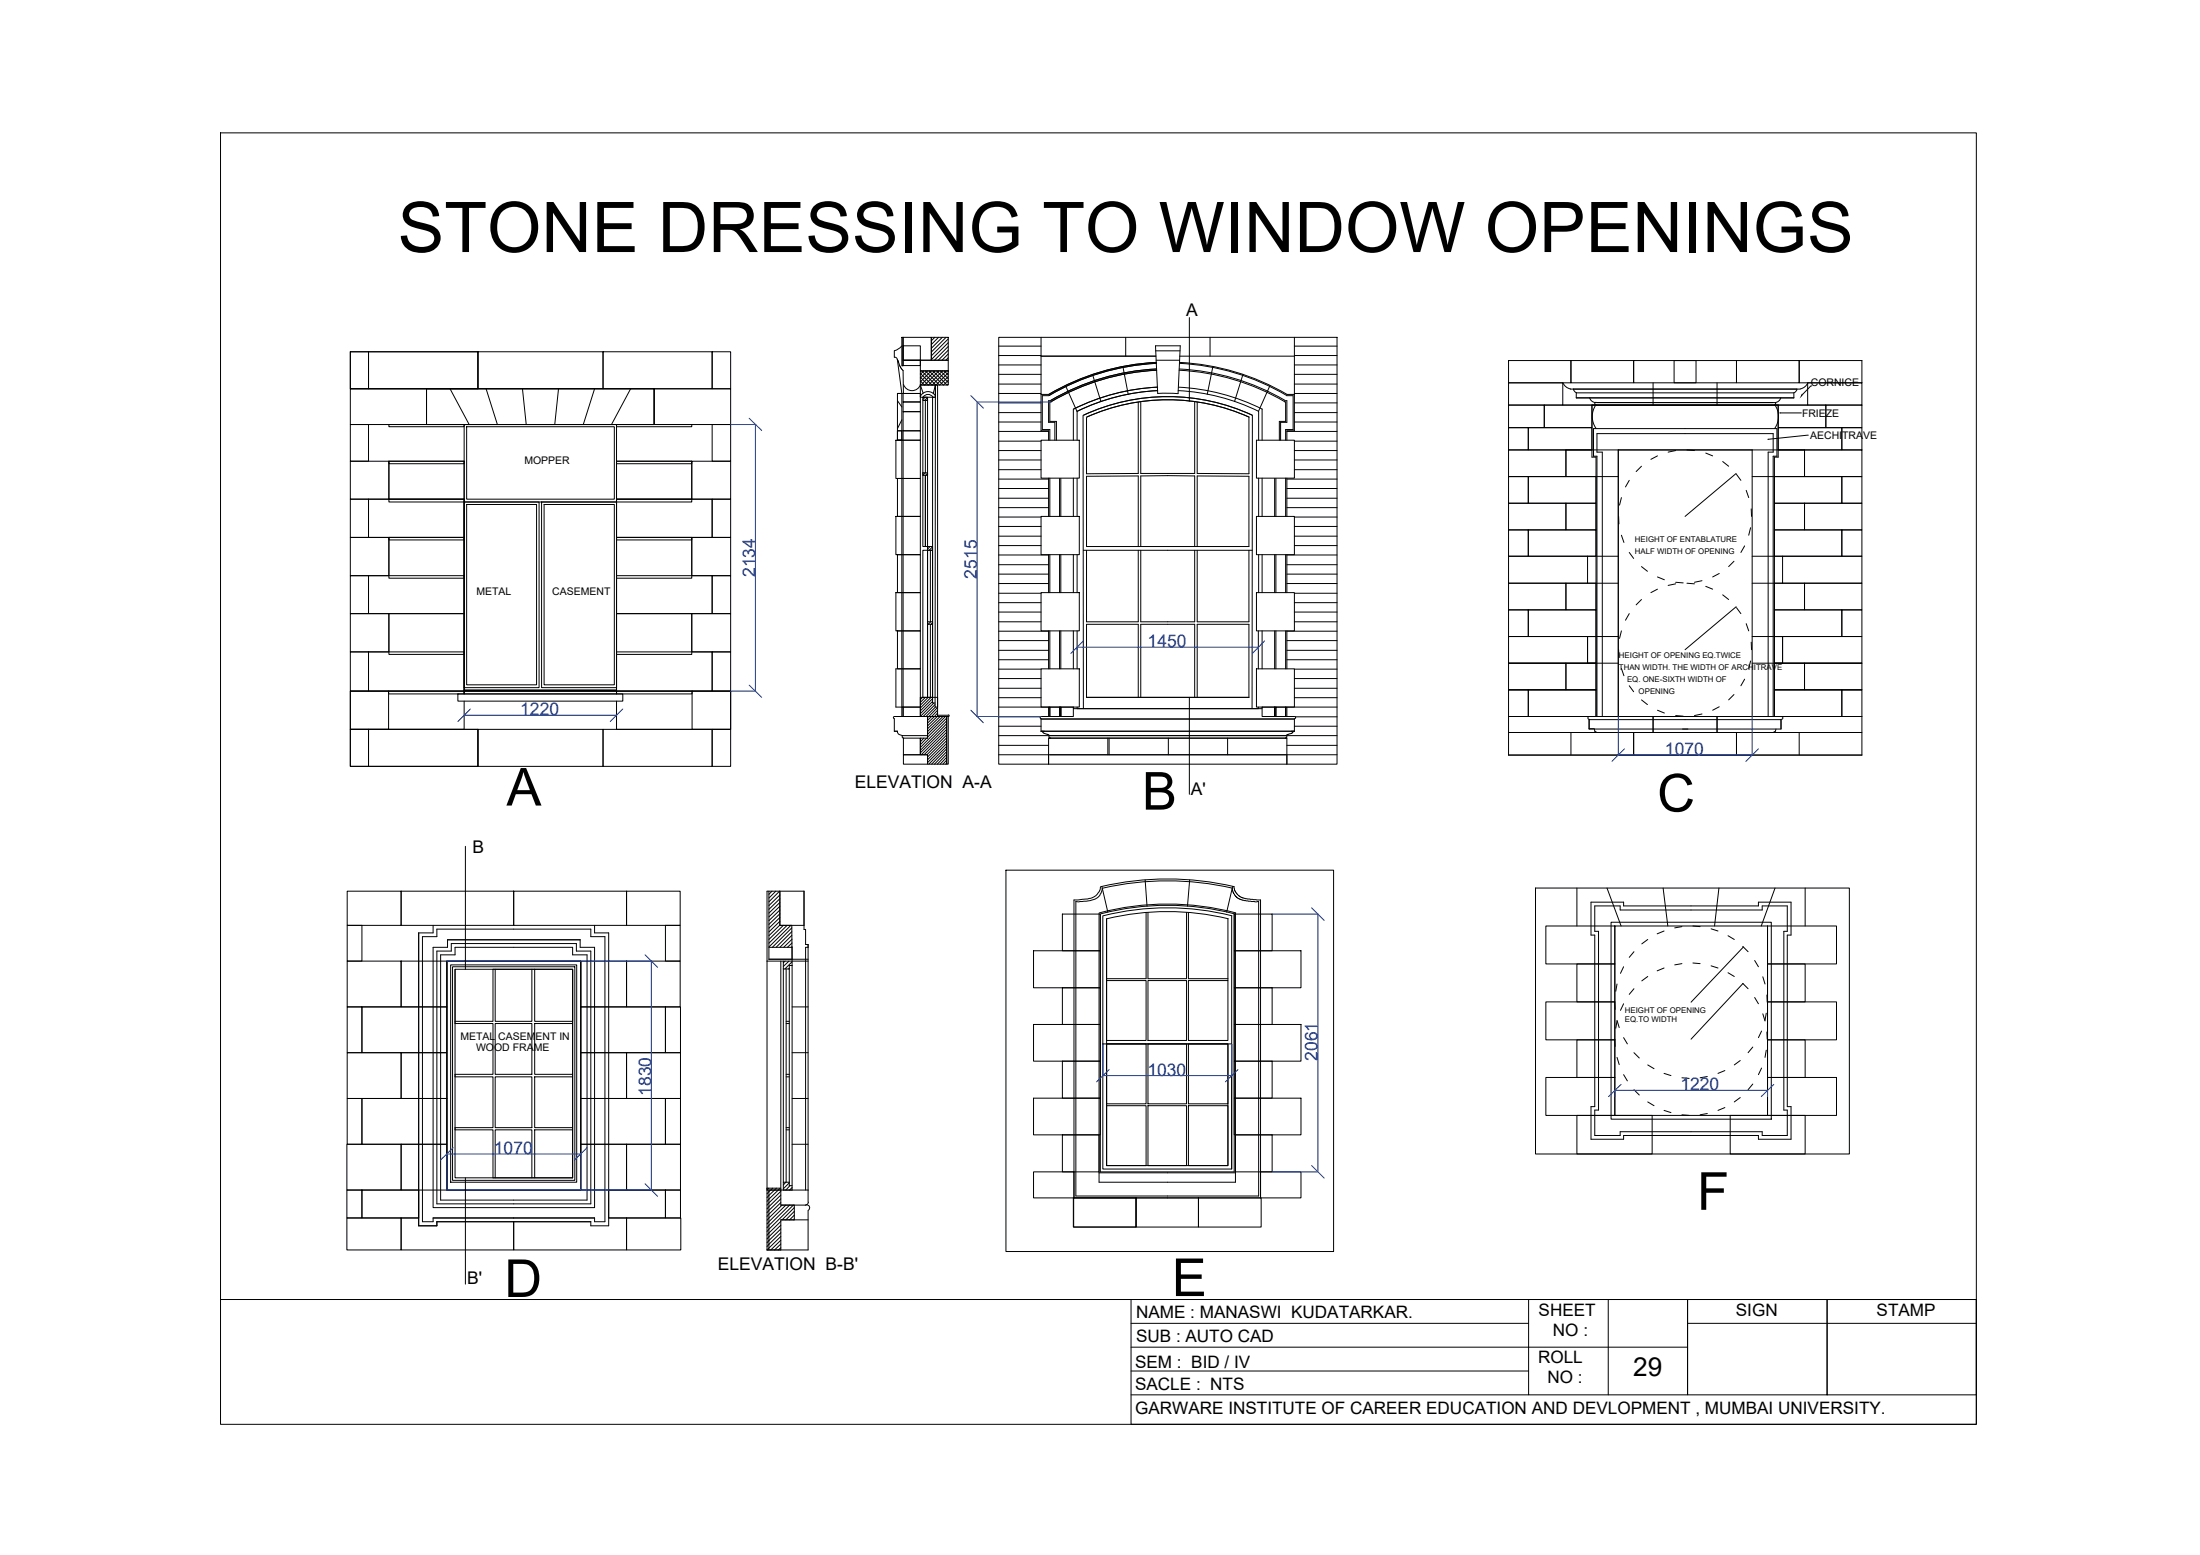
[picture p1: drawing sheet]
<svg xmlns="http://www.w3.org/2000/svg" width="297mm" height="210mm" viewBox="0 0 297 210" stroke-linecap="round" stroke-linejoin="round" font-family="sans-serif">
<!-- layer: Layer1 -->
<g fill="none" stroke="#000" stroke-width=".14">
<path d="M29.8 17.9h237v174.4h-237zM47.3 47.5h2.5v5h-2.5zM47.3 52.5h10.3v4.8h-10.3zM47.3 57.3h2.5v5h-2.5zM49.8 47.5h14.7v5h-14.7zM52.5 57.3h10.2v.3h-10.2zM57.6 52.5h30.7v4.8h-30.7zM60.8 52.5l2.5 4.8M62.7 57.3h20.5v36h-20.5zM63 57.6h19.9v9.8h-19.9zM64.5 47.5h16.9v5h-16.9zM65.6 52.5l1.6 4.8"/>
<path d="M70.5 52.5l.5 4.8h3.9l.5-4.8M80.3 52.5l-1.5 4.8M81.4 47.5h14.8v5h-14.8zM83.2 57.3h10.2v.3h-10.2zM85.1 52.5l-2.5 4.8M88.3 52.5h10.4v4.8h-10.4zM96.2 47.5h2.5v5h-2.5zM96.2 57.3h2.5v5h-2.5zM120.7 47.4v.8M120.8 48.2a.4 .4 0 0 1 .4 .4M121 59.4h3.3v5.2h-3.3zM121.1 48.5l.2 .3 .3 .8 .3 .4 .1 3.1"/>
<path d="M121.2 58.2h3.1v1.2h-3.1zM121.2 53.1h.6v6.3h-.6zM121.2 58.2h.6v1.2h-.6zM121.2 53.1h3.1M121.2 54.1l.6 .8M121.2 48.6l.6 4.5M121.7 46.7l-.4 .4-.5 .2M121.8 45.5h.1v3.9h-.1zM121.8 59.4v37.3M121.8 56.7l-.6 1.2M121.9 45.5h3.8v3.1h-3.8zM121.9 46.7h2.4v1.9h-2.4z"/>
<path d="M121.9 48.6h2.4v.7h-2.4zM121.9 54.3h2.4v1.3h-2.4zM121.9 53.1h2.4v1.2h-2.4zM121.9 55.6h2.4v2.6h-2.4zM121.9 58.2v38.5M122 51.9a1.21 1.21 0 0 0 1.1 .8 1.21 1.21 0 0 0 1.2-.8M124.3 48.6h3.7v1.5h-3.7zM124.3 50.1h3.7v1.9h-3.7zM124.3 52h2v1.6h-2zM124.3 51.9v.1M124.3 51.4l.5 .6M124.3 50.9l1 1.1"/>
<path d="M124.3 50.4l1.5 1.6M124.3 52l.3 1.1M124.4 50.1l1.9 1.9M124.6 53.6h.6v.4h-.6zM124.6 53.6a.78 .78 0 0 1 1.4 0M124.7 50.1l-.4 .4M124.9 53.6l-.3 .3M124.9 54h-.3v19.8h.3v-9.6v9.6h.3v-19.8h-.3v9.8l-.3 .4M124.9 50.1l1.9 1.9M125.2 50.1l-.9 .9M125.2 53.7l-.3 .3M125.2 54h.1"/>
<path d="M125.4 50.1l2 1.9M125.7 45.5h2.3v3.1h-2.3zM125.7 50.1l-1.4 1.4M126 50.1l1.9 1.9M126.2 45.5l-.5 .5M126.3 50.1l-2 1.9M126.3 52h.3v43.4h-.3zM126.3 53.6h-.4v41.3h.4M126.3 52l-.3 1.2M126.3 53.4a1.16 1.16 0 0 0-2 .1M126.5 50.1l1.5 1.5M126.7 45.5l-1 1"/>
<path d="M126.8 50.1l-1.9 1.9M127 50.1l1 1M127.2 45.5l-1.5 1.5M127.3 50.1l-1.9 1.9M127.5 50.1l.5 .5M127.7 45.5l-2 2M127.8 50.1l-1.9 1.9M128 50.1h.1M128 45.7l-2.3 2.3M128 46.3l-2.3 2.2M128 46.8l-1.8 1.8M128 47.3l-1.3 1.3"/>
<path d="M128 47.8l-.8 .8M128 48.3l-.3 .3M128 50.3l-1.6 1.7M128 50.8l-1.1 1.2M128 51.3l-.6 .7M128 51.8l-.1 .2M134.8 45.5h45.7v57.7h-45.7zM134.8 53.1h5.8M134.8 59.5h5.8M134.8 58.2h6.8M134.8 57h5.8M134.8 55.7h5.8"/>
<path d="M134.8 54.4h5.8M134.8 51.8h5.8M134.8 50.5h5.8M134.8 49.3h5.8M134.8 48h5.8M134.8 46.7h5.8M140.6 59.4h5.1v5.1h-5.1zM140.6 53.2h1M140.6 45.5v12.7h1v1.2M140.6 48.1h15.5M141.6 53.2a31.9 31.9 0 0 1 14.5-4.3 31.9 31.9 0 0 0-14.5 4.3zM141.6 53.4h-.9v4.6h1v1.4"/>
<path d="M141.9 54.1h-.3v2.9h.8v2.4M141.9 54.3h-.2v2.6h.9v2.5M143.9 52.1l1.5 3.5v3.8M144.9 55.2v4.2M146.2 56.1l.1 39.6M146.3 56a27.1 27.1 0 0 1 22.8 0M146.7 56.3a26.8 26.8 0 0 1 22 0M147.5 50.5l1.1 3.7M151.6 49.5l.7 3.7M152 45.5v2.6M153.7 54.3v9.6l-7 .1v-7.6M154 54.3v9.6h7.3v-9.6"/>
<path d="M156 47.4h3.3M156.1 48.6h3.2M156.1 49a31.6 31.6 0 0 0-14.4 4.4M156.2 49.8a31.3 31.3 0 0 0-14.3 4.2 31.3 31.3 0 0 1 14.3-4.2M156.2 50a31.2 31.2 0 0 0-14.3 4.2M156.3 52.3a28.6 28.6 0 0 0-11.4 2.9M156.3 52.7a27.9 27.9 0 0 0-10.9 2.8M156.3 52.3a28.6 28.6 0 0 0-11.3 2.9M156.3 53.1h2.8l.3-6.4h-3.4l.3 6.4M159.1 52.7a27.9 27.9 0 0 1 10.8 2.8M159.1 52.3a28.6 28.6 0 0 1 11.3 2.9M159.2 50a31.2 31.2 0 0 1 14.2 4.2"/>
<path d="M159.2 49.8a31.3 31.3 0 0 1 14.3 4.2M159.2 49a31.6 31.6 0 0 1 14.5 4.4M159.3 48.9a31.9 31.9 0 0 1 14.5 4.3M159.3 48.1h15.5M160.6 42.9v11.3M161.6 54.3v9.6l7 .1v-7.6M163.4 45.5v2.6M163.8 49.5l-.8 3.7M167.8 50.5l-1.1 3.7M168.6 56.3a26.8 26.8 0 0 0-21.9 0M169.1 56.1v39.6M169.6 59.4h5.2v5.1h-5.2z"/>
<path d="M169.9 55.6v3.8M170.4 55.2v4.2M171.5 52.1l-1.6 3.5M173.5 54.3h.1v2.6h-.9v2.5M173.5 54.1h.3v2.9h-.9v2.4M173.7 53.4h.9v4.6h-1v1.4M173.8 53.2h1M173.8 58.2h6.7M174.8 53.1h5.7M174.8 45.5v12.7h-1v1.2M174.8 59.5h5.7M174.8 57h5.7"/>
<path d="M174.8 55.7h5.7M174.8 54.4h5.7M174.8 51.8h5.7M174.8 50.5h5.7M174.8 49.3h5.7M174.8 48h5.7M174.8 46.7h5.7M203.7 57.7h2.6v3h-2.6zM203.7 54.7h4.8v3h-4.8zM203.7 51.7h7.3v3h-7.3zM203.7 48.7h8.4v3h-8.4zM206.3 57.7h8.6v3h-8.6z"/>
<path d="M208.5 54.7h6.4v3h-6.4zM211 54.7h33.1M211 51.6a1.38 1.38 0 0 0 1 .9M212 52.5h31M212.1 48.7h8.5v3h-8.5zM212.4 52.5l.1 .2 .3 .3M212.8 53h29.4v.7h-29.4zM214.6 53.7a.87 .87 0 0 0 .8 .6M214.9 54.7v7h.6v35M215.5 54.6a2.77 2.77 0 0 0 0 3.2M215.5 54.3h24.1l.1 .2-.1 .1M215.5 54.3l-.2 .2 .2 .2"/>
<path d="M220.6 48.7h8.4v3h-8.4zM223.2 51.7v3M226 48.7h8.5v3h-8.5zM231.8 51.7v3M234.5 48.7h8.4v3h-8.4zM239.6 54.6a2.77 2.77 0 0 1 0 3.2M240.1 57.7h8.6v3h-8.6zM240.1 54.7h6.4v3h-6.4zM240.1 54.7v7h-.5v35M240.4 55.7h2.8M240.4 53.7a.87 .87 0 0 1-.7 .6M242.6 52.5v.2l-.4 .3"/>
<path d="M242.9 48.7h8.5v3h-8.5zM244.1 51.7h7.3v3h-7.3zM244.1 51.7a1.38 1.38 0 0 1-1 .8M244.2 58.7l-5.4 .6M244.6 52.1h-.1l-1.2 1.3M246.5 54.7h4.9v3h-4.9zM248.7 57.7h2.7v3h-2.7zM47.3 62.3h5.2v5.1h-5.2zM47.3 67.4h2.5v5.1h-2.5zM47.3 77.7h2.5v5.1h-2.5zM47.3 72.5h5.2v5.2h-5.2zM49.8 67.4h12.9v5.1h-12.9z"/>
<path d="M49.8 77.7h12.9v5.1h-12.9zM52.5 62.3h10.2v5.1h-10.2zM52.5 62.3h10.2v.3h-10.2zM52.5 67.4h10.2v.4h-10.2zM52.5 72.5h10.2v.4h-10.2zM52.5 72.5h10.2v5.5h-10.2zM62.7 67.8h10.1v25h-10.1zM62.7 67.8h20.5v25.4h-20.5zM63 68.1h9.4v24.3h-9.4zM73.1 67.8h10.1v25h-10.1zM73.5 68.1h9.4v24.3h-9.4zM83.2 62.3h10.2v5.1h-10.2z"/>
<path d="M83.2 62.3h10.2v.3h-10.2zM83.2 67.4h10.2v.4h-10.2zM83.2 67.4h13v5.1h-13zM83.2 72.5h10.2v.4h-10.2zM83.2 72.5h10.2v5.5h-10.2zM83.2 77.7h13v5.1h-13zM93.4 62.3h5.3v5.1h-5.3zM93.4 72.5h5.3v5.2h-5.3zM96.2 67.4h2.5v5.1h-2.5zM96.2 77.7h2.5v5.1h-2.5zM121 80h3.3v5.2h-3.3zM121 69.7h3.3v5.2h-3.3z"/>
<path d="M121.2 74.9h3.1v5.1h-3.1zM121.2 64.6h3.1v5.1h-3.1zM124.6 63.8h.6v.4h-.6zM124.6 74.3h.6v19.8h-.6zM125.2 73.8h.7v.5h-.7zM125.2 63.9l-.2 .3M125.6 73.8l-.4 .3M125.6 74.3h.3v19.8h-.3M125.9 73.8l-.5 .5M125.9 74.2l-.1 .1M134.8 78.8h6.8M134.8 77.5h6.8"/>
<path d="M134.8 76.2h6.8M134.8 74.9h6.8M134.8 73.6h5.8M134.8 72.4h5.8M134.8 71.1h5.8M134.8 69.8h5.8M134.8 68.5h6.8M134.8 67.3h6.8M134.8 65.9h6.8M134.8 64.7h6.8M134.8 63.4h5.8M134.8 62.1h5.8"/>
<path d="M134.8 60.8h5.8M140.6 69.7h5.1v5.2h-5.1zM140.6 80h5.1v5.2h-5.1zM141.6 64.5v5.2M141.6 74.9v5.1M141.7 64.5v5.2M141.7 74.9v5.1M143.1 64.6v5.1M143.1 74.9v5.1M143.2 64.6v5.1M143.2 74.9v5.1M144.9 64.5v5.2"/>
<path d="M144.9 74.9v5.1M145.4 64.5v5.2M145.4 74.9v5.1M146.3 74.3h22.8M146.7 74.3v9.6h7v-9.6M153.7 73.8v-9.6l-7 .1v9.5h21.9v-9.5l-7-.1v9.6M154 73.8v-9.6h3.7h3.6v9.6M154 74.3v9.6h7.3v-9.6M161.6 74.3v9.6h7v-9.6M169.6 69.7h5.2v5.2h-5.2zM169.6 80h5.2v5.2h-5.2zM169.9 64.5v5.2"/>
<path d="M169.9 74.9v5.1M170.4 64.5v5.2M170.4 74.9v5.1M172.1 64.6v5.1M172.1 74.9v5.1M172.3 64.6v5.1M172.3 74.9v5.1M173.6 64.5v5.2M173.6 74.9v5.1M173.8 64.5v5.2M173.8 74.9v5.1M173.8 78.8h6.7"/>
<path d="M173.8 77.5h6.7M173.8 76.2h6.7M173.8 74.9h6.7M173.8 68.5h6.7M173.8 67.3h6.7M173.8 65.9h6.7M173.8 64.7h6.7M174.8 73.6h5.7M174.8 72.4h5.7M174.8 71.1h5.7M174.8 69.8h5.7M174.8 63.4h5.7"/>
<path d="M174.8 62.1h5.7M174.8 60.8h5.7M203.7 78.7h7.7v3.6h-7.7zM203.7 75.1h10.6v3.6h-10.6zM203.7 71.5h2.6v3.6h-2.6zM203.7 67.9h7.7v3.6h-7.7zM203.7 64.3h2.6v3.6h-2.6zM203.7 60.7h7.7v3.6h-7.7zM206.3 71.5h9.2v3.6h-9.2zM206.3 64.3h9.2v3.6h-9.2zM211.4 78.7h4.1v3.6h-4.1zM211.4 67.9h4.1v3.6h-4.1z"/>
<path d="M214.3 75.1h4.2M214.3 78.7h4.2M218.5 64.3h-7.1v-3.6h32.2v3.6h-7M218.5 60.7v36M218.5 69.7l.1 1M218.9 67.2l-.2 1M218.9 72.2l.4 1M220 64.8l-.5 .9M220 74.6l.6 .8M221.6 62.9l-.7 .8M221.6 76.5l.8 .6M223.8 61.5l-.9 .5"/>
<path d="M223.8 77.9l.9 .4M223.8 79.5l-.9 .5M226.2 60.8l-1 .2M226.2 78.6l1.1 .1M226.2 78.8l-1 .2M227.8 60.7l1 .1M227.8 78.7l1 .1M229.8 78.4l-1 .2M230.3 61.2l.9 .3M230.3 79.1l.9 .4M232.1 77.4l-.9 .5M232.6 62.3l.8 .6"/>
<path d="M234.1 75.8l-.7 .7M234.4 63.9l-6.9 5.8M234.5 64l.5 .8M235.6 73.7l-.6 .9M235.8 66.2l.3 1M236.4 71.2l-.3 1M236.4 68.7l.1 1M236.6 60.7v36M236.6 75.1h4.1M236.6 78.7h4.1M239.6 78.7h4v3.6h-4zM239.6 71.5h9.1v3.6h-9.1z"/>
<path d="M239.6 67.9h4v3.6h-4zM239.6 64.3h9.1v3.6h-9.1zM240.7 75.1h10.7v3.6h-10.7zM243.6 78.7h7.8v3.6h-7.8zM243.6 67.9h7.8v3.6h-7.8zM243.6 60.7h7.8v3.6h-7.8zM248.7 71.5h2.7v3.6h-2.7zM248.7 64.3h2.7v3.6h-2.7zM47.3 98.5h2.5v4.9h-2.5zM47.3 88h2.5v5.3h-2.5zM47.3 82.8h5.2v5.2h-5.2zM47.3 93.3h5.2v5.2h-5.2z"/>
<path d="M49.8 98.5h14.7v4.9h-14.7zM49.8 88h12.9v5.3h-12.9zM52.5 93.3h10.2v.4h-10.2zM52.5 82.8h10.2v5.5h-10.2zM61.8 93.7h22.3v.9h-22.3zM62.7 93.2h20.5v.1h-20.5zM62.7 93.3h20.5v.4h-20.5zM62.7 93.7v-.4h-15.4v5.2h15.4v-3.9M64.5 98.5h16.9v4.9h-16.9zM81.4 98.5h14.8v4.9h-14.8zM83.2 82.8h10.2v5.5h-10.2zM83.2 88h13v5.3h-13z"/>
<path d="M83.2 93.3h10.2v.4h-10.2zM83.2 93.7v-.4h15.5v5.2h-15.5v-3.9M93.4 82.8h5.3v5.2h-5.3zM93.4 93.3h5.3v5.2h-5.3zM96.2 88h2.5v5.3h-2.5zM96.2 98.5h2.5v4.9h-2.5zM120.7 97.1v1.6h.5v.2a.65 .65 0 0 0 .6 .4h3.4M120.7 96.7h4.5v2.9M120.8 96.7l-.2 .2 .2 .1M121.2 85.2h3.1v5.1h-3.1zM121.9 99.3l-.1 .2 .2 .1M122 99.6h2.3v2.3h-2.3z"/>
<path d="M124.3 94.1h2.3v2.6h-2.3zM124.3 99.6v.2M124.6 94.1l-.3 .3M124.7 99.6l-.4 .5M124.9 94.1l-.6 .7M125.1 99.6l-.8 .9M125.2 83.9h.7v.4h-.7zM125.2 96.7h2.6v6.5h-2.6v-1.3h-.9v-2.3h.9zM125.3 83.9l-.1 .1M125.3 94.1l-1 1.1M125.6 83.9v-9.6h-.4v19.8h.4v-9.8M125.7 83.9l-.4 .4"/>
<path d="M125.7 94.1l-1.4 1.5M125.9 84.1l-.2 .2M125.9 94.3l-1.6 1.7M125.9 94.7l-1.6 1.6M126.1 94.9l-1.8 1.8v-6.4h-3.3v5.1h3.3M126.3 95.1l-1.7 1.6M126.3 95.4l-1.3 1.3M126.6 95.5l-1.4 1.3M126.6 95.9l-1.4 1.3M126.6 96.3l-1.4 1.3M126.6 96.6l-1.4 1.4M126.9 96.7l-1.7 1.7"/>
<path d="M127.3 96.7l-2.1 2M127.6 96.7l-2.4 2.4M127.8 96.7h.2v6.5h-.2zM127.8 96.9l-2.6 2.6M127.8 97.3l-3.5 3.6M127.8 97.7l-3.5 3.6M127.8 98.1l-3.5 3.5M127.8 98.5l-3.4 3.4M127.8 98.8l-3 3.1M127.8 99.2l-2.6 2.7M127.8 99.6l-2.6 2.6M127.8 100l-2.6 2.6"/>
<path d="M128 96.5h-1.4v.2h1.4M128 96.5l.2 .1-.2 .1M134.8 95.4h6.8M134.8 83.9h5.8M134.8 98h5.8M134.8 96.8h5.7M134.8 94.2h5.8M134.8 92.9h5.8M134.8 91.6h5.8M134.8 90.3h5.8M134.8 89.1h6.8M134.8 87.8h6.8"/>
<path d="M134.8 86.5h6.8M134.8 85.2h6.8M134.8 82.6h5.8M134.8 81.4h5.8M134.8 80.1h5.8M140.6 90.3h5.1v5.1h-5.1zM140.6 96.7h1M140.6 97.1h34.2v1.6h-34.2zM140.6 96.7l-.2 .2 .2 .1M140.7 98.7a.67 .67 0 0 0 .7 .4l.3 .2h-6.9M141.6 95.4h.1v1.3h-.1zM141.6 85.2v5.1"/>
<path d="M141.7 95.4h1.4v1.3h-1.4zM141.7 99.6h.1M141.7 99.3h31.9M141.7 85.2v5.1M141.8 99.3l-.2 .1 .2 .2M143.1 95.4h.1v1.3h-.1zM143.1 85.2v5.1M143.2 95.4h1.7v1.3h-1.7zM143.2 85.2v5.1M143.2 95.4v1.3M144.9 95.7h25.5M144.9 85.2v5.1"/>
<path d="M145.4 85.2v5.1M145.4 95.4v.3M149.6 99.6v2.3M149.7 99.6v2.3M153.7 94.1v-9.8h-7v9.8h21.9v-9.8h-7v9.8M154 94.1v-9.8h7.3v9.8M157.7 99.6v2.3M160.6 94.1v13.1M165.7 99.6v2.3M169.6 90.3h5.2v5.1h-5.2zM169.9 85.2v5.1M169.9 95.4v.3"/>
<path d="M170.4 95.4h1.7v1.3h-1.7zM170.4 85.2v5.1M172.1 95.4h.2v1.3h-.2zM172.1 85.2v5.1M172.1 95.4v1.3M172.3 95.4h1.3v1.3h-1.3zM172.3 85.2v5.1M173.6 95.4h.2v1.3h-.2zM173.6 99.6h.1M173.6 85.2v5.1M173.6 99.3l.2 .1-.2 .2M173.7 99.3h6.8"/>
<path d="M173.8 96.7h1l.1 .2-.1 .1M173.8 95.4h6.7M173.8 85.2v5.1M173.8 89.1h6.7M173.8 87.8h6.7M173.8 86.5h6.7M173.8 85.2h6.7M174.6 98.7l-.1 .3-.9 .3M174.8 83.9h5.7M174.8 98h5.7M174.8 94.2h5.7M174.8 92.9h5.7"/>
<path d="M174.8 91.6h5.7M174.8 90.3h5.7M174.8 82.6h5.7M174.8 81.4h5.7M174.8 80.1h5.7M174.9 96.8h5.6M203.7 93.1h2.6v3.6h-2.6zM203.7 89.5h7.7v3.6h-7.7zM203.7 85.9h10.6v3.6h-10.6zM203.7 82.3h2.6v3.6h-2.6zM203.7 96.7h47.7v5.2h-47.7zM203.7 98.9h47.7"/>
<path d="M203.7 93.1h11.8M203.7 89.5h14.8M206.3 93.1h9.2v3.6h-9.2zM206.3 82.3h9.2v3.6h-9.2zM211.4 89.5h4.1v3.6h-4.1zM212.1 98.9v3M214.3 85.9h1.2v3.6h-1.2zM214.3 85.9h4.2M214.6 97.1h25.9v1.3h-25.9zM214.6 98.4h.6M214.6 96.7l-.2 .2 .2 .2M215.3 98.4v.3l.3 .2"/>
<path d="M215.6 96.7v-35.1h-.4v-3.7h24.7v3.7h-.5v35.1M216.3 96.7v-35.7h-.7v-2.5h23.8v2.5h-.7v35.7M218.5 87.7l.1 1M218.9 85.2l-.2 1M218.9 90.2l.4 1M220 82.8l-.5 .9M220 92.6l.6 .8M220.6 98.9v3M221.6 80.9l-.7 .7M221.6 94.5l.8 .6M223.2 96.7v2.2M223.8 95.9l.9 .4"/>
<path d="M226.2 96.6l1.1 .1M229.8 96.4l-1 .2M231.8 96.7v2.2M232.1 95.4l-.9 .5M232.6 80.3l.8 .6M234.1 93.8l-.7 .7M234.4 81.9l-6.9 5.8M234.5 98.9v3M234.5 82l.5 .8M235.6 91.7l-.6 .9M235.8 84.2l.3 1M236.4 89.2l-.3 1"/>
<path d="M236.4 86.7l.1 1M236.6 89.5h14.8M236.6 85.9h4.1M239.6 93.1h9.1v3.6h-9.1zM239.6 89.5h4v3.6h-4zM239.6 85.9h1.1v3.6h-1.1zM239.6 82.3h9.1v3.6h-9.1zM239.6 93.1h11.8M239.8 98.4l-.1 .3-.3 .2M240.5 96.7l.2 .2-.2 .2M240.7 85.9h10.7v3.6h-10.7zM242.9 98.9v3"/>
<path d="M243.6 89.5h7.8v3.6h-7.8zM248.7 93.1h2.7v3.6h-2.7zM248.7 82.3h2.7v3.6h-2.7zM62.8 114.2v16.6M122 101.9h3.2v1.3h-3.2zM127.8 100.4l-2.6 2.5M127.8 100.7l-2.4 2.5M127.8 101.1l-2 2.1M127.8 101.5l-1.6 1.7M127.8 101.8l-1.3 1.4M127.8 102.2l-.9 1M127.8 102.6l-.5 .6"/>
<path d="M127.8 103l-.1 .2M134.8 101.9h45.7M134.8 100.6h6.8M135.8 117.5h44.3v51.4h-44.3zM141.6 103.2v-3.6h32.2v3.6M148.6 119.7a1.91 1.91 0 0 1-1.9 1.7l-1.7 .1v40.2h25.2v-40.2l-1.8-.1-.7-.2-.4-.2-.5-.5-.2-.8M148.6 119.7a39.4 39.4 0 0 1 18 0M148.8 119.7l.8 3.4M148.8 119.9a1.72 1.72 0 0 1-1.6 1.7l-1.5 .1h-.4v39.7h24.6v-39.7h-1.4l-1.2-.3-.6-.6-.2-.4-.1-.5M148.9 119.9a39.2 39.2 0 0 1 17.5 0M154.6 118.8l.3 3.5M160.6 118.8l-.3 3.5"/>
<path d="M166.4 119.7l-.8 3.4M173.8 100.6h6.7M207.3 119.9h42.4v35.9h-42.4zM212.9 119.9v5.1M217 119.9l1.9 5.1M224.6 119.9l.6 5.1M232.1 119.9l-.6 5.1M239.7 119.9l-1.9 5.1M243.7 119.9v5.1M46.9 120.3h7.3v4.6h-7.3zM46.9 124.9h2v4.8h-2zM46.9 129.7h7.3v6.2h-7.3z"/>
<path d="M46.9 135.9h2v6.2h-2zM48.9 135.9h11.4v6.2h-11.4zM54.2 120.3h15.2v4.6h-15.2zM54.2 129.7h6.1v6.2h-6.1zM57 126.4h2v-1h20.8v1h1.9v38.5h-1.4v-.5h-21.8v.5h-1.5zM58.5 127.9h1.9v-1h17.9v1h2v35.1h-21.8zM58.5 124.9v1h-2v39.6h2.5v-.6h20.8v.6h2.4v-39.6h-1.9v-1M59 128.4h1.9v-1h16.9v1h2v34.1h-20.8zM59.5 128.9h1.9v-1h15.9v1h2v33.1h-19.8zM60.3 129.7h18.1v30.9h-18.1zM60.8 130.2h17.1v29.4h-17.1zM61.1 130.5h16.5v28.8h-16.5z"/>
<path d="M61.4 130.8h15.9v28.2h-15.9zM61.4 130.8v7.4h5.2v6.8h-5.2v.4h5.2v6.8h-5.2v.3h5.2v6.5h5.6M66.9 138.2h4.9v6.8h-4.9zM66.9 130.8v7.1h4.9v-7.1M69.4 120.3h15.2v4.6h-15.2zM72.2 130.8h5.1v7.1h-5.1zM72.2 138.2h5.1v6.8h-5.1zM72.2 130.8h-5.6v7.1h-5.2M77.3 130.8v7.4M78.4 129.7h6.2v6.2h-6.2zM78.4 135.9h11.4v6.2h-11.4zM84.6 120.3h7.2v4.6h-7.2z"/>
<path d="M84.6 129.7h7.2v6.2h-7.2zM89.8 124.9h2v4.8h-2zM89.8 135.9h2.1v6.2h-2.1zM103.6 129.7h5.5M103.8 127.9h3.1v1.6M103.8 120.3v9.2h5.3M104.2 120.3l-.4 .4M104.7 120.3l-.9 .9M105.3 120.3l-1.5 1.4M105.3 120.3v4.6h3.3M105.3 120.8l-1.5 1.4M105.3 121.3l-1.5 1.5"/>
<path d="M105.3 121.8l-1.5 1.5M105.3 122.3l-1.5 1.5M105.3 122.8l-1.5 1.5M105.3 123.3l-1.5 1.5M105.3 123.9l-1.5 1.4M105.3 124.4l-1.5 1.4M105.3 124.9l-1.5 1.4M105.4 129.7v33h3.4M105.8 124.9l-2 1.9M105.8 130.8h.8M105.8 129.7v30.9M106 129.7l-.2 .2"/>
<path d="M106.1 130.8v28.8M106.1 138.2h.5M106.1 137.9h.5M106.3 124.9l-2.5 2.4M106.5 129.7l-.7 .8M106.6 130.7l-.1 .1M106.8 124.9l-3 2.9M106.9 125.3l-2.6 2.6M106.9 125.8l-2.1 2.1M106.9 126.3l-1.6 1.6M106.9 124.9v5.4M106.9 135.9h2.2"/>
<path d="M106.9 129.8l-.9 1M106.9 126.8l-1.1 1.1M106.9 127.3l-.6 .6M106.9 127.8l-.1 .1M106.9 130.3h-.3v29.7h.3M106.9 130.3v30.3M109.1 127.9h-.3v32.7M139.5 138.3h9.1v4.9h-9.1zM139.5 128.3h9.1v5h-9.1zM143.4 133.3h5.2v5h-5.2zM143.4 123.4h5.2v4.9h-5.2zM148.4 123.3v36.3h18.4v-36.3"/>
<path d="M148.4 123.2a36.1 36.1 0 0 1 18.5 0M148.6 123.4v34.8h18v-34.8M148.6 123.4a35.9 35.9 0 0 1 18.1 0M148.9 123.6v17.3M149 123.6a35.6 35.6 0 0 1 17.3 0M149.4 132.4h5.3v8h-5.3zM149.4 124v33.3M149.5 124a35.1 35.1 0 0 1 16.3 0M154.7 123.2v8.9h-5.3M155 132.4h5.2v8h-5.2zM155 123.2v8.9h5.2v-8.9M160.5 132.4h5.3v8h-5.3z"/>
<path d="M160.5 123.2v8.9h5.3M165.8 124v8.4M166.3 123.6v34.2M166.6 138.3h9.1v4.9h-9.1zM166.6 133.3h5.2v5h-5.2zM166.6 128.3h9.1v5h-9.1zM166.6 123.4h5.2v4.9h-5.2zM208.7 125h9.3v5.1h-9.3zM208.7 135.2h9.3v5.2h-9.3zM212.9 130.1h5.1v5.1h-5.1zM214.8 121.8h4.4v.5h18.2v-.5h4.4v4.4h-.5v23.2h.5v4.4h-4.4v-.5h-18.2v.5h-4.4v-4.4h.5v-23.2h-.5zM215.3 122.3h3.5v.5h19.1v-.5h3.4v3.4h-.5v24.1h.5v3.5h-3.4v-.5h-19.1v.5h-3.5v-3.5h.5v-24.1h-.5z"/>
<path d="M217.5 124.5h21.7v26.6h-21.7zM218 125h20.6v25.6h-20.6zM218 135.3l.1 1M218.3 132.8l-.1 1M218.3 137.7l.3 1M218.3 137.8l-.1 1M219.2 130.5l-.4 .9M219.2 135.5l-.4 .9M220.6 128.5l-.6 .7M220.6 133.5l-.6 .7M222.5 126.8l-.8 .6M222.5 131.8l-.8 .6"/>
<path d="M224.7 125.7l-1 .4M224.7 130.7l-1 .3M227.1 125.1l-1 .2M227.1 130.1l-1 .1M228.6 125l.9 .1M228.6 130l.9 .1M231 125.4l1 .3M231 130.4l1 .3M233.3 126.3l.9 .5M233.3 131.3l.9 .5M235.3 127.7l.7 .8M235.3 132.7l.7 .8"/>
<path d="M235.3 132.7l-7 7.6M235.4 127.8l-7.1 7.5M236.9 129.7l.5 .8M236.9 134.6l.5 .9M237.8 139.2l-.4 .9M238 131.9l.3 .9M238 136.8l.3 1M238.5 136.8l-.2 .9M238.6 134.3v1M238.6 139.3v1M238.6 125h9.4v5.1h-9.4zM238.6 130.1h5.1v5.1h-5.1z"/>
<path d="M238.6 135.2h9.4v5.2h-9.4zM46.8 154.5h7.4v6.1h-7.4zM46.9 142.1h7.3v6.2h-7.3zM46.9 148.3h2v6.2h-2zM48.9 148.3h11.4v6.2h-11.4zM54.2 142.1h6.1v6.2h-6.1zM54.2 154.5h6.1v6.1h-6.1zM62.8 159v14.3M66.9 159v-6.5h4.9v6.5M66.9 145.4h4.9v6.8h-4.9zM72.2 145.4h5.1v6.8h-5.1zM72.2 152.5h5.1v6.5h-5.1z"/>
<path d="M77.3 145v.4M77.3 152.2v.3M78.4 142.1h6.2v6.2h-6.2zM78.4 148.3h11.4v6.2h-11.4zM78.4 154.5h6.2v6.1h-6.2zM84.6 142.1h7.3v6.2h-7.3zM84.6 154.5h7.3v6.1h-7.3zM89.8 148.3h2.1v6.2h-2.1zM105.8 159.6h.8M106.1 159.6l-.3 .4M106.1 152.2h.5M106.1 152.5h.5"/>
<path d="M106.1 145.4h.5M106.1 145h.5M106.6 159.7l-.8 .8M106.9 154.5h2.2M106.9 148.3h2.2M106.9 142.1h2.2M139.5 158.2h5.5v3.5h-5.5zM139.5 148.2h9.1v5h-9.1zM143.4 153.2h5v5h-5zM143.4 143.2h5.2v5h-5.2zM148.4 158.3h18.4M148.9 140.9h17.4v16.9h-17.4z"/>
<path d="M149.4 140.9h16.4v16.4h-16.4zM149.4 149.3h5.3v8h-5.3zM149.4 140.9h5.3v8.1h-5.3zM155 149.3h5.2v8h-5.2zM155 140.9h5.2v8.1h-5.2zM160.5 149.3h5.3v8h-5.3zM160.5 140.9h5.3v8.1h-5.3zM166.6 148.2h9.1v5h-9.1zM166.6 143.2h5.2v5h-5.2zM166.8 153.2h5v5h-5zM170.2 158.2h5.5v3.5h-5.5zM208.7 145.4h9.3v5.2h-9.3z"/>
<path d="M212.9 140.4h5.1v5h-5.1zM212.9 150.6h10.2v5.2h-10.2zM218 140.3l.1 1M218.3 142.7l.3 1M219.2 140.1l.5 .8M219.2 145.1l.5 .8M220.6 142.1l.7 .7M220.6 147.1l.7 .7M222.5 143.7l.8 .6M222.5 148.7l.8 .6M224.7 144.9l.9 .3M224.7 149.9l.9 .3"/>
<path d="M227.1 145.5l1 .1M227.1 150.5l1 .1M230.5 145.3l-1 .2M230.5 150.3l-1 .2M232.9 144.5l-.9 .4M232.9 149.5l-.9 .4M233.6 150.6h10.1v5.2h-10.1zM235 143.2l-.8 .5M235 148.2l-.8 .5M236.7 141.3l-.7 .8M236.7 146.3l-.7 .8M237.8 144.2l-.4 .9"/>
<path d="M238.5 141.8l-.2 .9M238.6 140.4h5.1v5h-5.1zM238.6 145.4h9.4v5.2h-9.4zM29.8 175.4h122.9M46.8 160.6h2.1v3.8h-2.1zM46.8 164.4h7.4v4.3h-7.4zM48.9 160.6h7.6v3.8h-7.6zM56.5 164.4h-2.3v4.3h15.2v-3.8v3.8h15.2v-4.3h-2.4M82.2 160.6h7.6v3.8h-7.6zM84.6 164.4h7.3v4.3h-7.3zM89.8 160.6h2.1v3.8h-2.1zM103.6 160.4h1.8"/>
<path d="M103.8 160.4l-.2 .2h5.5M103.8 160.6v8.1M104.3 160.4l-.7 .7M104.8 160.4l-1.2 1.3M105.3 160.4l-1.7 1.8M105.4 160.8l-1.8 1.9M105.4 161.3l-1.8 1.9M105.4 161.8l-1.8 1.9M105.4 162.3l-1.8 1.9M105.4 166.9l-1.8 1.8M105.4 164.9l-1.8 1.8M105.4 165.4l-1.8 1.8"/>
<path d="M105.4 165.9l-1.8 1.9M105.4 166.4l-1.8 1.9M105.4 167.4l-1.3 1.3M105.4 167.9l-.8 .8M105.4 168.4l-.3 .3M105.6 162.7l-2 2M106.1 162.7l-2.5 2.5M106.6 162.7l-3 3M106.7 160l-.6 .6M106.9 160.3l-.3 .3M107.1 162.7l-3.5 3.5M107.2 163l-1.6 1.7"/>
<path d="M107.2 163.5l-1.1 1.2M107.2 164l-.6 .7M107.2 164.5v.2M107.2 162.7v2M108.8 162.6a.4 .4 0 0 1 .5 .3 .4 .4 0 0 1-.2 .5M109.1 162.3v-34.8h-.3v-2h-.2v-5.2h-5v48.4M109.1 163.4v5.3h-5.5M109.1 164.7h-3.7v4M109.1 162.3v.2l-.4 .2M144.9 161.7h8.5v3.9h-8.5zM145 161.7h8.4v3.9h-8.4zM152.7 175.4h114.1v16.9h-114.1z"/>
<path d="M152.7 178.6h53.7M153.4 161.7h8.4v3.9h-8.4zM161.8 161.7h8.5v3.9h-8.5zM206.4 175.4h21.5v12.9h-21.5zM217.1 175.4v12.9M227.9 175.4h18.8v12.9h-18.8zM227.9 178.6h38.9M246.7 175.4h20.1v12.9h-20.1zM152.7 181.8h75.2M152.7 185.1h53.7M152.7 188.3h53.7"/>
</g>
<!-- layer: TEXT -->
<g fill="none" stroke="#002eb8" stroke-width=".14">
<path d="M98.7 57.3h3.3M102 57.3v36M141.9 54.3h-10v42.4h8.7M62.7 96.5h.1M62.7 96.5h20.5M98.7 93.3h3.3M145.4 87.7v-.3h24.5v.3M218.5 96.7v5.2h18.1v-5.2M60.3 129.7h27.7M87.9 129.7v30.9M171.8 123.4h6.1v34.8h-6.1M60.3 155.7v4.9h27.7"/>
<path d="M60.3 155.8h18.1M78.4 155.7v4.9M148.9 141v4.2M148.9 145.2h17.4M166.3 141v4.2M218 148v-.8h20.6v.8M218.9 146.4l-1.7 1.6M239.5 146.4l-1.7 1.6"/>
</g>
<!-- layer: 0 -->
<g fill="none" stroke="#002eb8" stroke-width=".14">
<path d="M101.1 56.5l1.7 1.6M131.1 53.4l1.7 1.7M63.5 95.7l-1.7 1.7M84.1 95.7l-1.7 1.7M101.1 92.5l1.7 1.6M131.1 95.9l1.7 1.7M146.3 86.5l-1.7 1.7M170.7 86.5l-1.6 1.7M219.3 101.1l-1.7 1.7M237.4 101.1l-1.7 1.7M87.1 128.9l1.7 1.7M177.1 122.5l1.7 1.7"/>
<path d="M61.2 154.9l-1.7 1.7M79.3 154.9l-1.7 1.7M87.1 159.8l1.7 1.7M149.7 144.4l-1.6 1.6M167.1 144.4l-1.6 1.6M177.1 157.3l1.7 1.7"/>
</g>
<!-- layer: Layer1 -->
<path d="M238.7 59.3h.1zM240.3 55.7h.1zM243.3 53.4l-.1 .1z" fill="#000" stroke="#000" stroke-width=".14"/>
<text font-size="9.4" x="53.7" y="34">STONE DRESSING TO WINDOW OPENINGS</text>
<g font-size="7.1">
<text x="68.4" y="108.7">A</text>
<text x="154.2" y="109.3">B</text>
<text x="223.7" y="109.5">C</text>
<text x="229.1" y="163.3">F</text>
<text x="68.1" y="175.1">D</text>
<text x="158.2" y="174.9">E</text>
</g>
<text font-size="3.5" x="220.5" y="185.7">29</text>
<g font-size="2.4">
<text x="160.2" y="42.6">A</text>
<text x="115.4" y="106.3">ELEVATION A-A</text>
<text x="160.8" y="107.3">A'</text>
<text x="63.8" y="115.1">B</text>
<text x="63.1" y="173.3">B'</text>
<text x="96.9" y="171.4">ELEVATION B-B'</text>
</g>
<g font-size="2.4" fill="#002eb8">
<text x="102" y="77.9" transform="rotate(-90 102 77.9)">2134</text>
<text x="131.9" y="78.1" transform="rotate(-90 131.9 78.1)">2515</text>
<text x="155" y="87.3">1450</text>
<text x="70.2" y="96.5">1220</text>
<text x="224.8" y="101.9">1070</text>
<text x="177.9" y="143.2" transform="rotate(-90 177.9 143.2)">2061</text>
<text x="87.9" y="147.9" transform="rotate(-90 87.9 147.9)">1830</text>
<text x="154.9" y="145.2">1030</text>
<text x="226.9" y="147.2">1220</text>
<text x="66.7" y="155.7">1070</text>
</g>
<g font-size="2.3">
<text x="153.4" y="177.9">NAME : MANASWI KUDATARKAR.</text>
<text x="207.7" y="177.7">SHEET</text>
<text x="234.4" y="177.7">SIGN</text>
<text x="253.4" y="177.6">STAMP</text>
<text x="153.3" y="184.6">SEM : BID / IV</text>
<text x="153.4" y="181.2">SUB : AUTO CAD</text>
<text x="207.7" y="184">ROLL</text>
<text x="209.7" y="180.4">NO :</text>
<text x="153.3" y="187.6">SACLE : NTS</text>
<text x="153.3" y="190.8">GARWARE INSTITUTE OF CAREER EDUCATION AND DEVLOPMENT , MUMBAI UNIVERSITY.</text>
<text x="208.9" y="186.6">NO :</text>
</g>
<g font-size="1.4">
<text x="244.5" y="52.1">CORNICE</text>
<text x="243.3" y="56.3">FRIEZE</text>
<text x="244.4" y="59.2">AECHITRAVE</text>
<text x="70.8" y="62.7">MOPPER</text>
<text x="64.3" y="80.3">METAL</text>
<text x="74.6" y="80.3">CASEMENT</text>
<text x="62.2" y="140.3">METAL CASEMENT IN</text>
<text x="64.3" y="141.9">WOOD FRAME</text>
</g>
<g font-size="1.1">
<text x="220.7" y="73.2">HEIGHT OF ENTABLATURE</text>
<text x="220.7" y="74.8">HALF WIDTH OF OPENING</text>
<text x="218.6" y="88.8">HEIGHT OF OPENING EQ.TWICE</text>
<text x="218.6" y="90.5">THAN WIDTH. THE WIDTH OF ARCHITRAVE</text>
<text x="219.7" y="92.1">EQ. ONE-SIXTH WIDTH OF</text>
<text x="221.2" y="93.7">OPENING</text>
<text x="219.4" y="136.8">HEIGHT OF OPENING</text>
<text x="219.4" y="138">EQ.TO WIDTH</text>
</g>
</svg>
